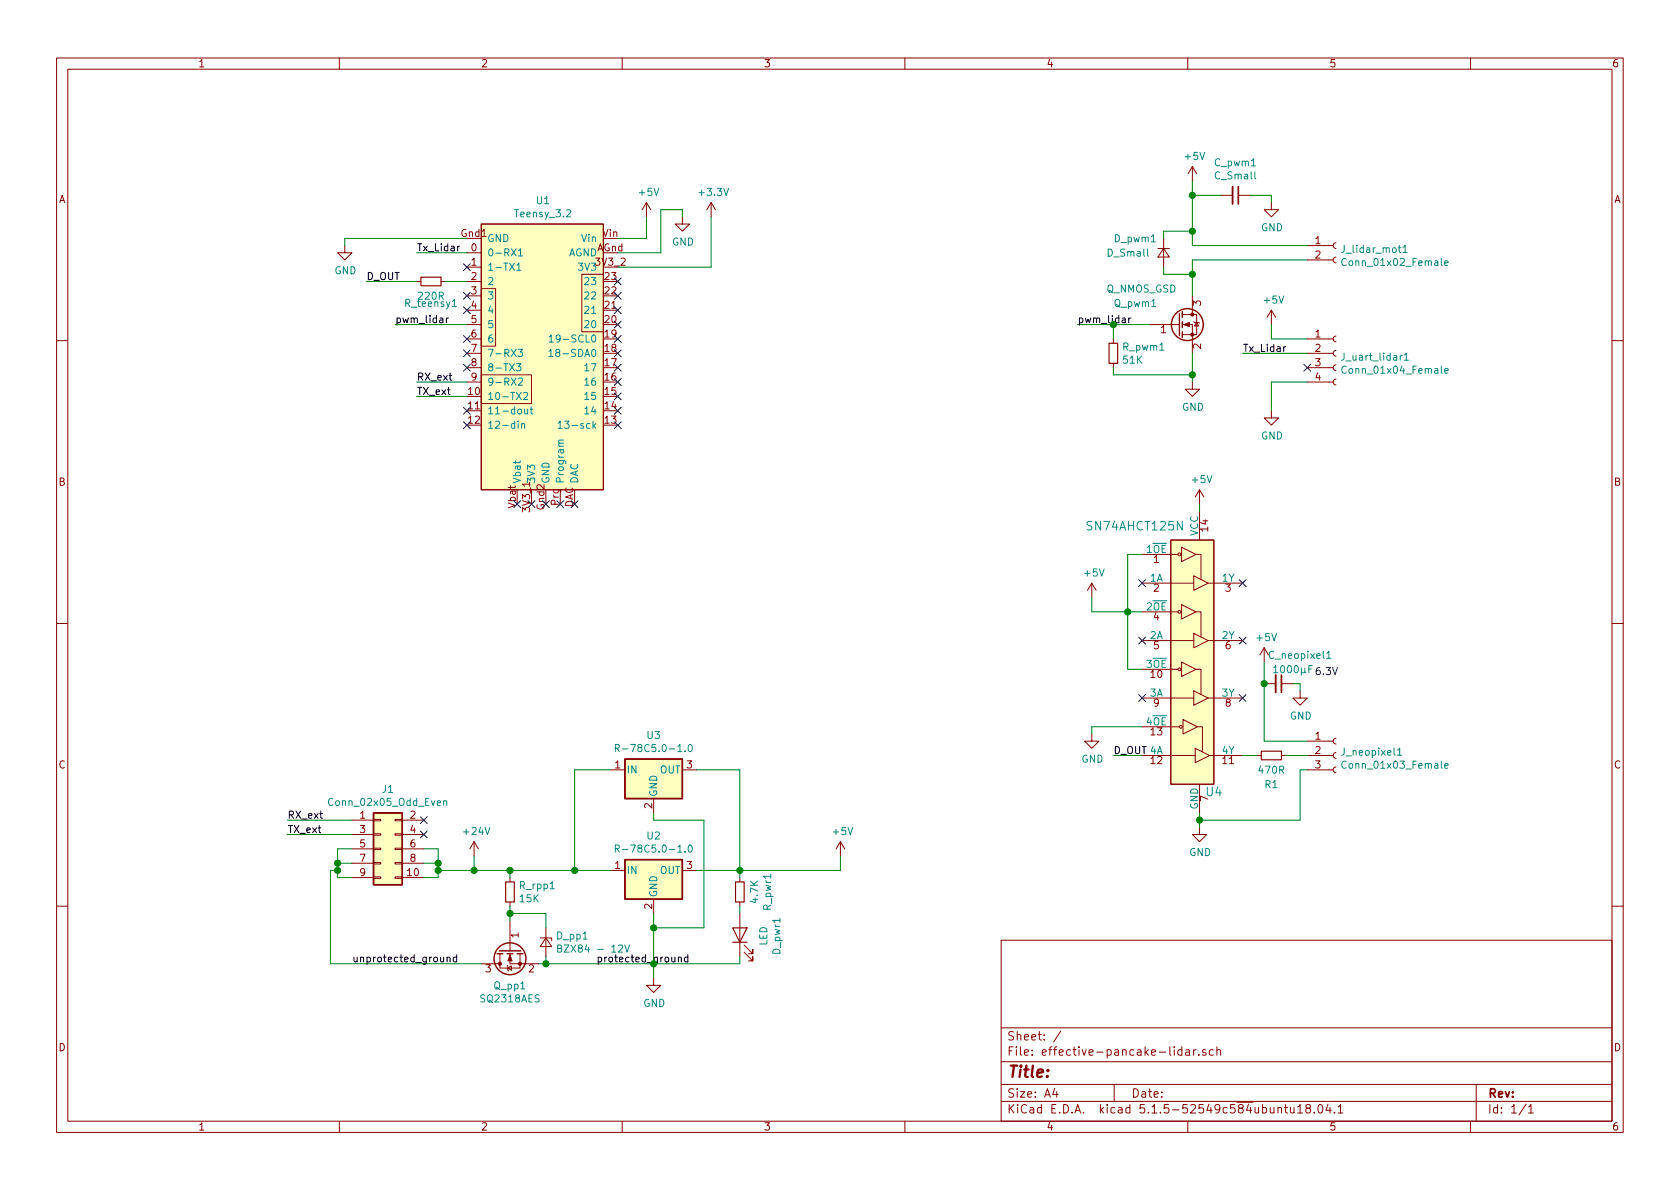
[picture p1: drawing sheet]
<svg xmlns="http://www.w3.org/2000/svg" width="297mm" height="210mm" viewBox="0 0 297 210" stroke-linecap="round" stroke-linejoin="round" font-family="sans-serif">
<g fill="none" stroke="#840000" stroke-width=".18">
<path d="M10 10.3h277v189.9h-277zM12 12.2h273v186.1h-273zM60 10.3v1.9M110 10.3v1.9M160 10.3v1.9M210 10.3v1.9M260 10.3v1.9M85.1 39.6h21.6v47h-21.6zM114.3 35.8l-.8 1.3M114.3 35.8v2.5M114.3 35.8l.8 1.3M120.6 38.3v1.3h1.3l-1.3 1.3-1.2-1.3h1.2"/>
<path d="M125.7 35.8l-.7 1.3M125.7 35.8v2.5M125.7 35.8l.8 1.3M210.8 29.5v2.5M210.8 29.5l-.7 1.2M210.8 29.5l.8 1.2M215.9 34.5h2M218.9 34.5h2.1M224.8 35.8v1.3h1.3l-1.3 1.2-1.3-1.2h1.3M61 43.4v1.3h1.2l-1.2 1.3-1.3-1.3h1.3M73.7 49.8h.7M78 49.8h.7"/>
<path d="M82.5 49.8h2.6M82.5 59.9h2.6M82.5 57.4h2.6M82.5 44.7h2.6M82.5 47.2h2.6M82.5 52.3h2.6M82.5 54.9h2.6M85.1 51h2.5v10.2h-2.5zM102.9 48.5h3.8v10.2h-3.8zM196.8 59.9v.8M203.2 57.4h5.1M204.7 43.9h2.1"/>
<path d="M205.7 43.9l1.1 1.6h-2.1zM205.7 42.2v5M208.3 57.4h.2M209 57.4h1.8v5.1M209 55.6h1.8M210.8 55.6h.8v3.6h-2.6M210.8 52.3v3.3M211.1 56.9l.1 .1h.8l.1 .1M211.6 57l.4 .7h-.8zM224.8 54.9l-.8 1.2M224.8 54.9v2.5M224.8 54.9l.8 1.2"/>
<path d="M231.1 59.9h4.6M231.1 46h4.6M231.1 43.4h4.6M236.2 59.4l-.3 .1-.2 .4 .1 .3 .4 .2M236.2 45.5l-.3 .1-.2 .3 .1 .4 .4 .2M236.2 42.9l-.3 .1-.2 .4 .1 .3 .4 .2M10 60.2h2M82.5 67.6h2.6M82.5 65h2.6M82.5 62.5h2.6M85.1 66.3h8.9v5.1h-8.9zM196.8 64.3v.7"/>
<path d="M210.8 67.6v1.2h1.3l-1.3 1.3-1.3-1.3h1.3M224.8 72.6v1.3h1.3l-1.3 1.3-1.3-1.3h1.3M231.1 67.6h4.6M231.1 65h4.6M231.1 62.5h4.6M236.2 67.1l-.3 .1-.2 .3 .1 .4 .4 .2M236.2 64.5l-.3 .1-.2 .3 .1 .4 .4 .2M236.2 62l-.3 .1-.2 .3 .1 .4 .4 .2M285 60.2h2M201.9 98h6.4M207 95.5h7.6v43.2h-7.6zM208.9 96.8l2.6 1.2-2.6 1.3z"/>
<path d="M211.5 98h.8v4.5M212.1 86.6v2.5M212.1 90.4v5.1M212.1 86.6l-.8 1.3M212.1 86.6l.8 1.3M10 110.3h2M193 103.1l-.7 1.3M193 103.1v2.6M193 103.1l.8 1.3M201.9 118.4h6.4M201.9 108.2h6.4M201.9 113.3h9.2"/>
<path d="M201.9 103.1h9.2M208.9 117.1l2.6 1.3-2.6 1.2zM208.9 106.9l2.6 1.3-2.6 1.3zM211.1 112l2.5 1.3-2.5 1.2zM211.1 101.8l2.5 1.3-2.5 1.3zM211.5 118.4h.8v4.4M211.5 108.2h.8v4.4M213.5 113.3h1M213.5 103.1h1M214.6 113.3h5.1M214.6 103.1h5.1M223.5 114.5l-.7 1.3"/>
<path d="M223.5 114.5v2.6M223.5 114.5l.8 1.3M285 110.3h2M107.9 136.1h2.6M120.6 136.1h2.6M193 129.8v1.3h1.3l-1.3 1.2-1.2-1.2h1.2M201.9 133.6h5.1M201.9 128.5h5.1M201.9 123.4h9.2M207.1 128.5h1.4M207.3 133.6h4M209.2 127.2l2.5 1.3-2.5 1.3z"/>
<path d="M211.1 122.2l2.5 1.2-2.5 1.3zM211.3 132.3l2.6 1.3-2.6 1.3zM211.7 128.5h.9v4.5M212.1 138.7v5.1M213.5 123.4h1M213.7 133.6h6M214.6 123.4h5.1M222.2 133.6h.8M223.5 120.9h2.1M226.6 133.6h.7M226.6 120.9h2M229.9 122.2v1.2h1.2l-1.2 1.3-1.3-1.3h1.3"/>
<path d="M231.1 136.1h4.6M231.1 133.6h4.6M231.1 131.1h4.6M236.2 135.6l-.3 .1-.2 .4 .1 .3 .4 .2M236.2 133.1l-.3 .1-.2 .3 .1 .4 .4 .2M236.2 130.6l-.3 .1-.2 .3 .1 .4 .4 .2M62.2 145h3.8M62.2 155.2h3.8M62.2 147.6h3.8M62.2 150.1h3.8M62.2 152.6h3.8M66 155.1h1.3v.2h-1.3z"/>
<path d="M66 152.5h1.3v.3h-1.3zM66 150h1.3v.2h-1.3zM66 147.4h1.3v.3h-1.3zM66 144.9h1.3v.3h-1.3zM69.8 155.1h1.3v.2h-1.3zM69.8 152.5h1.3v.3h-1.3zM69.8 150h1.3v.2h-1.3zM69.8 147.4h1.3v.3h-1.3zM69.8 144.9h1.3v.3h-1.3zM71.1 145h3.8M71.1 155.2h3.8M71.1 147.6h3.8"/>
<path d="M71.1 150.1h3.8M71.1 152.6h3.8M83.8 148.8l-.7 1.3M83.8 148.8v2.6M83.8 148.8l.8 1.3M90.2 155.2v.8M90.2 159.5v.8M107.9 153.9h2.6M115.6 141.2v2.6M115.6 159v2.5M120.6 153.9h2.6M130.8 155.2v.8"/>
<path d="M130.8 159.5v.8M148.6 148.8l-.8 1.3M148.6 148.8v2.6M148.6 148.8l.8 1.3M212.1 146.3v1.3h1.3l-1.3 1.2-1.3-1.2h1.3M10 160.2h2M85.1 170.4h3.3M88.4 168.7v1.7M89.7 170.7l.1 .1v.8l.1 .1M89.8 171.2l.6-.4v.8zM90.2 162.8v5.1M90.2 167.9v.2"/>
<path d="M90.2 168.7v1.7h5M91.9 168.7v2.5h-3.5v-.8M95.5 165.9h2v.5M96.5 165.9l1 1.5h-2zM96.5 164.1v5.1M115.6 173v1.2h1.2l-1.2 1.3-1.3-1.3h1.3M130.8 161.5v7.7M131.6 168.4l1.5 1.5v-.7v.7h-.8M131.6 167.1l1.5 1.6v-.8v.8h-.8M177 166.3h108v32h-108zM285 160.2h2M60 198.3v1.9"/>
<path d="M110 198.3v1.9M160 198.3v1.9M177 194.8h108M177 191.8h108M177 187.8h108M177 181.8h108M186.5 192.5l-.4 1h1M186.8 193v1M187.6 182.3l-1.3 2M197 191.8v3M209 185.7l-.5-.1-.2 .3v.6l.2 .1 .5-.1M209 185.1v1.5"/>
<path d="M209.7 185.7h.6v.9M210 198.3v1.9M210.3 186h-.5l-.2 .3 .2 .3 .5-.1M211 185.6v1M211.5 185.6l-.4 .1-.1 .2M212 186.5v.1M213.2 185.7a.37 .37 0 0 0-.6 .1l.1 .2 .5 .2 .1 .1-.3 .3-.4-.1M214.5 185.7l-.4-.1-.3 .3 .1 .6 .2 .1 .4-.1M215.2 185.7a.37 .37 0 0 1 .6 .1v.8M215.2 185.1v1.5M226 196l.2-.2 .3 .1 .1 .9M227.1 195.8h.6"/>
<path d="M227.3 195.3v1.3l.4 .2M228.2 195.8v.9l.4 .1 .2-.1M228.8 195.8v1M229.4 195.8l.5-.5v1.5M229.4 196.8h.9M231.2 196l-.3-.2v-.3a.48 .48 0 0 1 .7-.1l.1 .2-.1 .3-.6 .1-.1 .3v.4l.3 .1 .4-.1 .1-.2v-.2l-.3-.3M232.4 196.7v.1M233.1 195.5l.3-.2a.8 .8 0 0 1 .5 .8 .8 .8 0 0 1-.5 .7l-.3-.1-.1-.4zM234.8 195.2l-.4 1.1h1M235.2 195.8v1M235.9 196.7v.1M236.6 195.8l.4-.5v1.5"/>
<path d="M236.6 196.8h.8M260 198.3v1.9M261 191.8v6.5M269.8 195.2l-1.2 2M270.3 195.8l.4-.5v1.5M270.3 196.8h.8"/>
<circle cx="208.5" cy="98" r=".25"/>
<circle cx="208.5" cy="108.2" r=".25"/>
<circle cx="208.5" cy="118.4" r=".25"/>
<circle cx="208.8" cy="128.5" r=".25"/>
</g>
<path d="M74.4 49h3.6v1.5h-3.6zM196.1 60.7h1.5v3.6h-1.5zM223 132.8h3.6v1.6h-3.6zM89.4 156h1.5v3.5h-1.5zM130 156h1.6v3.5h-1.6zM129.5 164.1h2.6l-1.3 2.5zM129.5 166.6h2.6" fill="none" stroke="#840000" stroke-width=".2"/>
<g fill="none" stroke="#008484" stroke-width=".18">
<path d="M80 54.2h.7M91.4 46.9l.3-.4v1.3M91.4 47.8h.7M91.7 44.3l.3-.3v1.3M91.7 45.3h.7M97.1 59.6l.4-.4v1.3M238 45.8a.6 .6 0 0 0-.8 .4 .6 .6 0 0 0 .6 .8l.2-.2M248.1 43.7l.3-.3v1.2M248.1 44.6h.7M255.4 46.5l.7-.1-.1-.2-.4-.1-.2 .2 .1 .6h.5M91.3 64.3h.8l-.4 .5 .3 .1 .1 .4-.3 .3-.5-.1M91.6 74.5v.1"/>
<path d="M91.6 61.8h.8l-.4 .4 .3 .2 .1 .4-.2 .2-.6-.1M91.6 74.9v.8M91.7 67l.5-.2 .2 .4-.8 .9h.8M92.2 75l.2-.1h.3l.1 .8M92.2 74.9v.8M92.6 69.5l.5-.1 .2 .3-.1 .2-.7 .8h.8M92.8 72.4v.7l.3 .1 .2-.1M93.3 72.4v.8M93.7 72.4h.5M93.9 71.9v1.1l.3 .2M97.1 62.1l.3-.3v1.2M97.1 63h.7"/>
<path d="M97.1 60.5h.7M98.7 74.8l.3-.3v1.2M98.7 75.7h.7M99.6 77.8l-.8 .1v.3l.2 .2M238 64.9a.6 .6 0 0 0-.8 .4 .6 .6 0 0 0 .6 .7l.2-.1M248.3 62.8l.3-.4v1.3M248.3 63.7h.7M255.4 65.6l.7-.1-.1-.3h-.4l-.2 .1 .1 .7h.5M234.6 115.5l.3-.3v1.2M234.6 116.4h.7M108.8 132.3h.6v-.5l-.1-.2h-.5v1.3M109.1 132.3l.4 .6"/>
<path d="M121.8 131.8l.2-.2a.67 .67 0 0 1 .4 .7 .67 .67 0 0 1-.4 .6l-.3-.2v-.3zM238 134.7a.6 .6 0 0 0-.8 .4 .6 .6 0 0 0 .6 .8l.2-.2M247.1 132.6l.4-.3v1.2M247.1 133.5h.7M255.4 135.4l.7-.1-.1-.2-.4-.1-.2 .2 .1 .6h.5M78.5 141.7l.1-.1 .3 .1 .1 .7M78.5 141.6v.8M97.3 157.2h.7M108.8 150.1l.6-.1v-.5l-.1-.1h-.5v1.3M109.1 150.1l.4 .6M121.8 149.5l.2-.1a.67 .67 0 0 1 .4 .7 .67 .67 0 0 1-.4 .6l-.3-.2v-.3zM98.6 167.7h.6v-.5l-.6-.1v1.3h.5l.2-.3v-.2l-.3-.2"/>
<path d="M110.5 167.1l.4 1.3 .4-1.3"/>
</g>
<g fill="#ffffc2" stroke="#ffffc2" stroke-width=".18">
<path d="M110.5 134.2h10.1v7h-10.1z"/>
<path d="M207 95.5h7.6v43.2h-7.6z"/>
<path d="M66 143.8h5.1v12.7h-5.1z"/>
<path d="M110.5 152h10.1v7h-10.1z"/>
<path d="M85.1 39.6h21.6v47h-21.6z"/>
</g>
<g fill="none" stroke="#840000" stroke-width=".25">
<path d="M208.5 55.5v3.8M209 55.1v1M209 56.9v1M209 58.7v1M110.5 134.2h10.1v7h-10.1zM66 143.8h5.1v12.7h-5.1zM110.5 152h10.1v7h-10.1zM87.9 168.7h1M88.3 168.1h3.8M89.7 168.7h1M91.4 168.7h1.1"/>
<circle cx="209.9" cy="57.4" r="2.82"/>
<circle cx="90.2" cy="169.5" r="2.82"/>
</g>
<path d="M217.9 33v3.1M225.6 119.4v3" fill="none" stroke="#840000" stroke-width=".33"/>
<path d="M218.9 33v3.1M226.6 119.4v3" fill="none" stroke="#840000" stroke-width=".3"/>
<g fill="#840000" stroke="#840000" stroke-width=".18">
<path d="M209.3 57.4l1-.4v.8z"/>
<path d="M90.2 168.9l.4 1h-.8z"/>
<circle cx="210.8" cy="59.2" r=".28"/>
<circle cx="210.8" cy="55.6" r=".28"/>
<circle cx="91.9" cy="170.4" r=".28"/>
<circle cx="88.4" cy="170.4" r=".28"/>
</g>
<g fill="none" stroke="#008400" stroke-width=".18">
<path d="M114.3 38.3v3.9h-5.1M120.6 38.3v-1.2h-3.8v7.6h-7.6M125.7 38.3v8.9h-16.5M210.8 32v11.4h20.3M210.8 34.5h5.1M221 34.5h3.8v1.3M64.8 49.8h8.9M69.8 57.4h12.7M73.7 44.7h8.8M78.7 49.8h3.8M82.5 42.2h-21.5v1.2M190.5 57.4h12.7"/>
<path d="M196.8 57.4v2.5M205.7 47.2v1.3h5.1M210.8 40.9h-5.1v1.3M224.8 57.4v2.5h6.3M231.1 46h-20.3v6.3M73.7 67.6h8.8M73.7 70.1h8.8M196.8 65v1.3h14M210.8 62.5v5.1M219.7 62.5h11.4M231.1 67.6h-6.3v5M201.9 98h-2.5v20.4h2.5"/>
<path d="M212.1 89.1v1.3M193 105.7v2.5h8.9M223.5 117.1v14h7.6M107.9 136.1h-6.3v17.8M123.2 136.1h7.6v19.1M196.8 133.6h5.1M201.9 128.5h-8.9v1.3M219.7 133.6h2.5M227.3 133.6h3.8M228.6 120.9h1.3v1.3M231.1 136.1h-1.2v8.9h-17.8M50.8 145h11.4"/>
<path d="M50.8 147.6h11.4M59.7 152.6h2.5M59.7 153.9h-1.3v16.5h26.7M62.2 150.1h-2.5v5.1h2.5M74.9 152.6h2.6M74.9 150.1h2.6v5.1h-2.6M77.5 153.9h30.4M83.8 151.4v2.5M90.2 153.9v1.3M115.6 143.8v1.2h8.9v19.1h-8.9M148.6 151.4v2.5h-25.4M212.1 143.8v2.5"/>
<path d="M90.2 161.5h6.3v2.6M90.2 160.3v2.5M96.5 169.2v1.2M115.6 161.5v11.5M130.8 160.3v1.2M130.8 169.2v1.2h-35.6"/>
</g>
<g fill="none" stroke="#000" stroke-width=".18">
<path d="M78.9 56.2v.9M79.3 56.2l-.4 .3M81.3 43.5l-.4 .3M199.6 56.2v.9M199.9 56.2l-.3 .3M227.3 61.3l-.3 .2M79 169.4l.2-.1h.3l.1 .8M79 169.3v.8M80.7 169.3h-.3l-.3 .2 .2 .5h.4M80.7 168.8v1.3M119.9 169.4l.2-.1h.3l.1 .8M119.9 169.3v.8"/>
<path d="M121.6 169.3h-.3l-.3 .2 .1 .5h.5M121.6 168.8v1.3"/>
</g>
<g fill="#008400" stroke="#008400" stroke-width=".25">
<circle cx="223.5" cy="120.9" r=".51"/>
<circle cx="210.8" cy="34.5" r=".51"/>
<circle cx="90.2" cy="161.5" r=".51"/>
<circle cx="115.6" cy="164.1" r=".51"/>
<circle cx="101.6" cy="153.9" r=".51"/>
<circle cx="77.5" cy="152.6" r=".51"/>
<circle cx="59.7" cy="152.6" r=".51"/>
<circle cx="83.8" cy="153.9" r=".51"/>
<circle cx="77.5" cy="153.9" r=".51"/>
<circle cx="130.8" cy="153.9" r=".51"/>
<circle cx="59.7" cy="153.9" r=".51"/>
<circle cx="96.5" cy="170.4" r=".51"/>
<circle cx="90.2" cy="153.9" r=".51"/>
<circle cx="210.8" cy="66.3" r=".51"/>
<circle cx="199.4" cy="108.2" r=".51"/>
<circle cx="212.1" cy="145" r=".51"/>
<circle cx="210.8" cy="40.9" r=".51"/>
<circle cx="210.8" cy="48.5" r=".51"/>
</g>
<g fill="none" stroke="#000084" stroke-width=".18">
<path d="M81.9 59.3l1.3 1.2M81.9 54.2l1.3 1.3M81.9 51.7l1.3 1.2M81.9 46.6l1.3 1.2M83.2 59.3l-1.3 1.2M83.2 54.2l-1.3 1.3M83.2 51.7l-1.3 1.2M83.2 46.6l-1.3 1.2M108.6 49.2l1.2 1.2M108.6 51.7l1.2 1.2M108.6 54.2l1.2 1.3M108.6 56.8l1.2 1.2"/>
<path d="M108.6 59.3l1.2 1.2M109.8 49.2l-1.2 1.2M109.8 51.7l-1.2 1.2M109.8 54.2l-1.2 1.3M109.8 56.8l-1.2 1.2M109.8 59.3l-1.2 1.2M81.9 61.9l1.3 1.2M81.9 64.4l1.3 1.2M81.9 74.6l1.3 1.2M81.9 72l1.3 1.2M83.2 61.9l-1.3 1.2M83.2 64.4l-1.3 1.2"/>
<path d="M83.2 74.6l-1.3 1.2M83.2 72l-1.3 1.2M108.6 74.6l1.2 1.2M108.6 61.9l1.2 1.2M108.6 64.4l1.2 1.2M108.6 66.9l1.2 1.3M108.6 69.5l1.2 1.2M108.6 72l1.2 1.2M109.8 74.6l-1.2 1.2M109.8 61.9l-1.2 1.2M109.8 64.4l-1.2 1.2M109.8 66.9l-1.2 1.3"/>
<path d="M109.8 69.5l-1.2 1.2M109.8 72l-1.2 1.2M230.5 64.4l1.2 1.2M231.7 64.4l-1.2 1.2M90.8 88.5l1.2 1.3M92 88.5l-1.2 1.3M93.4 88.5l1.2 1.3M94.6 88.5l-1.2 1.3M95.9 88.5l1.2 1.3M97.1 88.5l-1.2 1.3M101 88.5l1.2 1.3M102.2 88.5l-1.2 1.3"/>
<path d="M201.3 102.5l1.2 1.2M201.3 112.7l1.2 1.2M202.5 102.5l-1.2 1.2M202.5 112.7l-1.2 1.2M219.1 102.5l1.2 1.2M219.1 112.7l1.2 1.2M220.3 102.5l-1.2 1.2M220.3 112.7l-1.2 1.2M201.3 122.8l1.2 1.2M202.5 122.8l-1.2 1.2M219.1 122.8l1.2 1.2M220.3 122.8l-1.2 1.2"/>
<path d="M74.3 147l1.2 1.2M74.3 144.4l1.2 1.2M75.5 147l-1.2 1.2M75.5 144.4l-1.2 1.2"/>
</g>
<text font-size="2.8" fill="#840000" x="178" y="190.5">Title:</text>
<g font-size="2.1" fill="#008484">
<text x="192.5" y="93.8">SN74AHCT125N</text>
<text x="213.3" y="140.8">U4</text>
</g>
<g font-size="2.1" fill="#840000">
<text x="178" y="184">Sheet: /</text>
<text x="178" y="186.7">File: effective-pancake-lidar.sch</text>
<text x="178" y="196.9">KiCad E.D.A. kicad 5.1.5-52549c584ubuntu18.04.1</text>
<text x="178" y="194.1">Size: A4</text>
<text x="200" y="194.1">Date:</text>
<text x="263" y="194.1">Rev:</text>
<text x="263" y="196.9">Id: 1/1</text>
</g>
<g font-size="1.8" fill="#840000">
<text x="35" y="11.9">1</text>
<text x="85" y="11.9">2</text>
<text x="135" y="11.9">3</text>
<text x="185" y="11.9">4</text>
<text x="235" y="11.9">5</text>
<text x="285" y="11.9">6</text>
<text x="10.4" y="35.9">A</text>
<text x="285.4" y="35.9">A</text>
<text x="81.6" y="41.9">Gnd1</text>
<text x="106.6" y="41.9">Vin</text>
<text x="83.3" y="44.4">0</text>
<text x="83.3" y="47">1</text>
<text x="105.4" y="47">3V3_2</text>
<text x="105.5" y="44.4">AGnd</text>
<text x="232.6" y="43.2">1</text>
<text x="232.6" y="45.7">2</text>
<text x="83.3" y="49.5">2</text>
<text x="83.3" y="52.1">3</text>
<text x="107" y="52.1">22</text>
<text x="107" y="49.5">23</text>
<text x="83.3" y="54.6">4</text>
<text x="83.3" y="57.1">5</text>
<text x="83.3" y="59.7">6</text>
<text x="107" y="59.7">19</text>
<text x="107" y="57.1">20</text>
<text x="107" y="54.6">21</text>
<text x="205.3" y="58.9">1</text>
<text x="212.3" y="54.1" transform="rotate(-90 212.3 54.1)">3</text>
<text x="232.6" y="59.7">1</text>
<text x="83.3" y="62.2">7</text>
<text x="83.3" y="64.8">8</text>
<text x="107" y="64.8">17</text>
<text x="107" y="62.2">18</text>
<text x="212.3" y="61.7" transform="rotate(-90 212.3 61.7)">2</text>
<text x="232.6" y="62.2">2</text>
<text x="232.6" y="64.8">3</text>
<text x="82.9" y="69.8">10</text>
<text x="83.3" y="67.3">9</text>
<text x="107" y="69.8">15</text>
<text x="107" y="67.3">16</text>
<text x="232.6" y="67.3">4</text>
<text x="82.9" y="72.4">11</text>
<text x="82.9" y="74.9">12</text>
<text x="107" y="74.9">13</text>
<text x="107" y="72.4">14</text>
<text x="10.4" y="85.9">B</text>
<text x="91.2" y="89.8" transform="rotate(-90 91.2 89.8)">Vbat</text>
<text x="94.6" y="85.6" transform="rotate(-90 94.6 85.6)">3V3</text>
<text x="101.3" y="89.8" transform="rotate(-90 101.3 89.8)">DAC</text>
<text x="285.4" y="85.9">B</text>
<text x="93.7" y="90.4" transform="rotate(-90 93.7 90.4)">3V3_1</text>
<text x="96.3" y="90.1" transform="rotate(-90 96.3 90.1)">Gnd2</text>
<text x="213.6" y="93.9" transform="rotate(-90 213.6 93.9)">14</text>
<text x="204" y="99.6">1</text>
<text x="204" y="104.6">2</text>
<text x="216.7" y="104.6">3</text>
<text x="204" y="109.7">4</text>
<text x="203.5" y="119.9">10</text>
<text x="204" y="114.8">5</text>
<text x="216.7" y="114.8">6</text>
<text x="204" y="125">9</text>
<text x="216.7" y="125">8</text>
<text x="203.5" y="130">13</text>
<text x="232.6" y="130.8">1</text>
<text x="10.4" y="135.9">C</text>
<text x="108.7" y="135.9">1</text>
<text x="121.4" y="135.9">3</text>
<text x="203.5" y="135.1">12</text>
<text x="216.2" y="135.1">11</text>
<text x="232.6" y="133.3">2</text>
<text x="232.6" y="135.9">3</text>
<text x="285.4" y="135.9">C</text>
<text x="115.3" y="143" transform="rotate(-90 115.3 143)">2</text>
<text x="213.6" y="141.7" transform="rotate(-90 213.6 141.7)">7</text>
<text x="63.7" y="144.8">1</text>
<text x="63.7" y="147.3">3</text>
<text x="63.7" y="149.9">5</text>
<text x="72.5" y="144.8">2</text>
<text x="72.5" y="147.3">4</text>
<text x="72.5" y="149.9">6</text>
<text x="63.7" y="152.4">7</text>
<text x="63.7" y="154.9">9</text>
<text x="72.1" y="154.9">10</text>
<text x="72.5" y="152.4">8</text>
<text x="108.7" y="153.7">1</text>
<text x="121.4" y="153.7">3</text>
<text x="115.3" y="160.8" transform="rotate(-90 115.3 160.8)">2</text>
<text x="91.7" y="165.8" transform="rotate(-90 91.7 165.8)">1</text>
<text x="85.9" y="172">3</text>
<text x="93.5" y="172">2</text>
<text x="10.4" y="185.9">D</text>
<text x="285.4" y="185.9">D</text>
<text x="35" y="199.9">1</text>
<text x="85" y="199.9">2</text>
<text x="135" y="199.9">3</text>
<text x="185" y="199.9">4</text>
<text x="235" y="199.9">5</text>
<text x="285" y="199.9">6</text>
</g>
<g font-size="1.8" fill="#008484">
<text x="209.6" y="28.3">+5V</text>
<text x="214.8" y="29.4">C_pwm1</text>
<text x="113.1" y="34.6">+5V</text>
<text x="123.8" y="34.6">+3.3V</text>
<text x="215" y="31.7">C_Small</text>
<text x="91.3" y="38.4">Teensy_3.2</text>
<text x="94.9" y="36.1">U1</text>
<text x="223" y="40.9">GND</text>
<text x="86.1" y="45.3">0-RX1</text>
<text x="86.1" y="47.9">1-TX1</text>
<text x="86.1" y="42.8">GND</text>
<text x="100.5" y="45.3">AGND</text>
<text x="102.5" y="47.9">3V3</text>
<text x="102.9" y="42.8">Vin</text>
<text x="118.8" y="43.4">GND</text>
<text x="196" y="45.4">D_Small</text>
<text x="197.1" y="42.8">D_pwm1</text>
<text x="237.6" y="44.7">J_lidar_mot1</text>
<text x="237.9" y="47">Conn_01x02_Female</text>
<text x="59.1" y="48.5">GND</text>
<text x="74.1" y="53">220R</text>
<text x="86.1" y="50.4">2</text>
<text x="86.1" y="53">3</text>
<text x="103.7" y="53">22</text>
<text x="103.7" y="50.4">23</text>
<text x="195.6" y="51.7">Q_NMOS_GSD</text>
<text x="223.6" y="53.7">+5V</text>
<text x="71.8" y="54.3">R_teensy1</text>
<text x="86.1" y="55.5">4</text>
<text x="86.1" y="58">5</text>
<text x="103.7" y="58">20</text>
<text x="103.7" y="55.5">21</text>
<text x="197.1" y="54.3">Q_pwm1</text>
<text x="86.1" y="60.6">6</text>
<text x="86.1" y="63.1">7-RX3</text>
<text x="86.1" y="65.7">8-TX3</text>
<text x="98.4" y="63.1">18-SDA0</text>
<text x="98.6" y="60.6">19-SCL0</text>
<text x="103.7" y="65.7">17</text>
<text x="198.6" y="62">R_pwm1</text>
<text x="198.6" y="64.3">51K</text>
<text x="237.6" y="63.8">J_uart_lidar1</text>
<text x="86.1" y="70.7">10-TX2</text>
<text x="86.1" y="68.2">9-RX2</text>
<text x="103.7" y="70.7">15</text>
<text x="103.7" y="68.2">16</text>
<text x="237.9" y="66.1">Conn_01x04_Female</text>
<text x="86.1" y="73.3">11-dout</text>
<text x="86.1" y="75.8">12-din</text>
<text x="100.2" y="75.8">13-sck</text>
<text x="103.7" y="73.3">14</text>
<text x="209" y="72.6">GND</text>
<text x="223" y="77.7">GND</text>
<text x="92.1" y="85.6" transform="rotate(-90 92.1 85.6)">Vbat</text>
<text x="97.2" y="85.6" transform="rotate(-90 97.2 85.6)">GND</text>
<text x="99.7" y="85.6" transform="rotate(-90 99.7 85.6)">Program</text>
<text x="102.2" y="85.6" transform="rotate(-90 102.2 85.6)">DAC</text>
<text x="210.9" y="85.4">+5V</text>
<text x="211.8" y="94.8" transform="rotate(-90 211.8 94.8)">VCC</text>
<text x="191.8" y="101.9">+5V</text>
<text x="202.7" y="97.8">1OE</text>
<text x="202.7" y="107.9">2OE</text>
<text x="203.4" y="102.9">1A</text>
<text x="216.1" y="102.9">1Y</text>
<text x="203.4" y="113">2A</text>
<text x="216.1" y="113">2Y</text>
<text x="222.3" y="113.4">+5V</text>
<text x="202.7" y="118.1">3OE</text>
<text x="224.7" y="116.5">C_neopixel1</text>
<text x="203.4" y="123.2">3A</text>
<text x="216.1" y="123.2">3Y</text>
<text x="114.5" y="130.7">U3</text>
<text x="202.7" y="128.3">4OE</text>
<text x="228" y="127.2">GND</text>
<text x="110.3" y="133">R-78C5.0-1.0</text>
<text x="110.7" y="136.8">IN</text>
<text x="116.7" y="136.8">OUT</text>
<text x="191.2" y="134.9">GND</text>
<text x="216.1" y="133.3">4Y</text>
<text x="222.7" y="136.8">470R</text>
<text x="237.5" y="133.6">J_neopixel1</text>
<text x="237.9" y="135.9">Conn_01x03_Female</text>
<text x="58.5" y="142.5">Conn_02x05_Odd_Even</text>
<text x="67.6" y="140.2">J1</text>
<text x="116.2" y="141" transform="rotate(-90 116.2 141)">GND</text>
<text x="211.8" y="143.2" transform="rotate(-90 211.8 143.2)">GND</text>
<text x="223.7" y="139.4">R1</text>
<text x="82.1" y="147.7">+24V</text>
<text x="114.5" y="148.5">U2</text>
<text x="147.4" y="147.7">+5V</text>
<text x="110.3" y="150.8">R-78C5.0-1.0</text>
<text x="110.7" y="154.6">IN</text>
<text x="116.7" y="154.6">OUT</text>
<text x="210.3" y="151.4">GND</text>
<text x="91.9" y="157.2">R_rpp1</text>
<text x="91.9" y="159.6">15K</text>
<text x="116.2" y="158.7" transform="rotate(-90 116.2 158.7)">GND</text>
<text x="134" y="159.6" transform="rotate(-90 134 159.6)">4.7K</text>
<text x="136.3" y="160.9" transform="rotate(-90 136.3 160.9)">R_pwr1</text>
<text x="98.5" y="166.1">D_pp1</text>
<text x="135.7" y="167.3" transform="rotate(-90 135.7 167.3)">LED</text>
<text x="99.8" y="168.4">BZX84 - 12V</text>
<text x="138" y="168.7" transform="rotate(-90 138 168.7)">D_pwr1</text>
<text x="85.1" y="177.3">SQ2318AES</text>
<text x="87.4" y="174.9">Q_pp1</text>
<text x="113.7" y="178">GND</text>
</g>
<g font-size="1.8">
<text x="73.7" y="44.4">Tx_Lidar</text>
<text x="64.8" y="49.5">D_OUT</text>
<text x="69.8" y="57.1">pwm_lidar</text>
<text x="219.7" y="62.2">Tx_Lidar</text>
<text x="73.7" y="69.8">TX_ext</text>
<text x="73.7" y="67.3">RX_ext</text>
<text x="196.8" y="133.3">D_OUT 4A</text>
<text x="50.8" y="144.8">RX_ext</text>
<text x="50.8" y="147.3">TX_ext</text>
<text x="62.2" y="170.2">unprotected_ground</text>
</g>
<g font-size="1.8" fill="#008400">
<text x="190.5" y="57.1">pwm_lidar</text>
<text x="105.4" y="170.2">protected_ground</text>
</g>
<text font-size="1.8" fill="#000084" x="98.8" y="89.4" transform="rotate(-90 98.8 89.4)">Prg</text>
<text font-size="1.8" fill="#0000c2" x="225.6" y="119">1000µF 6.3V</text>
</svg>
